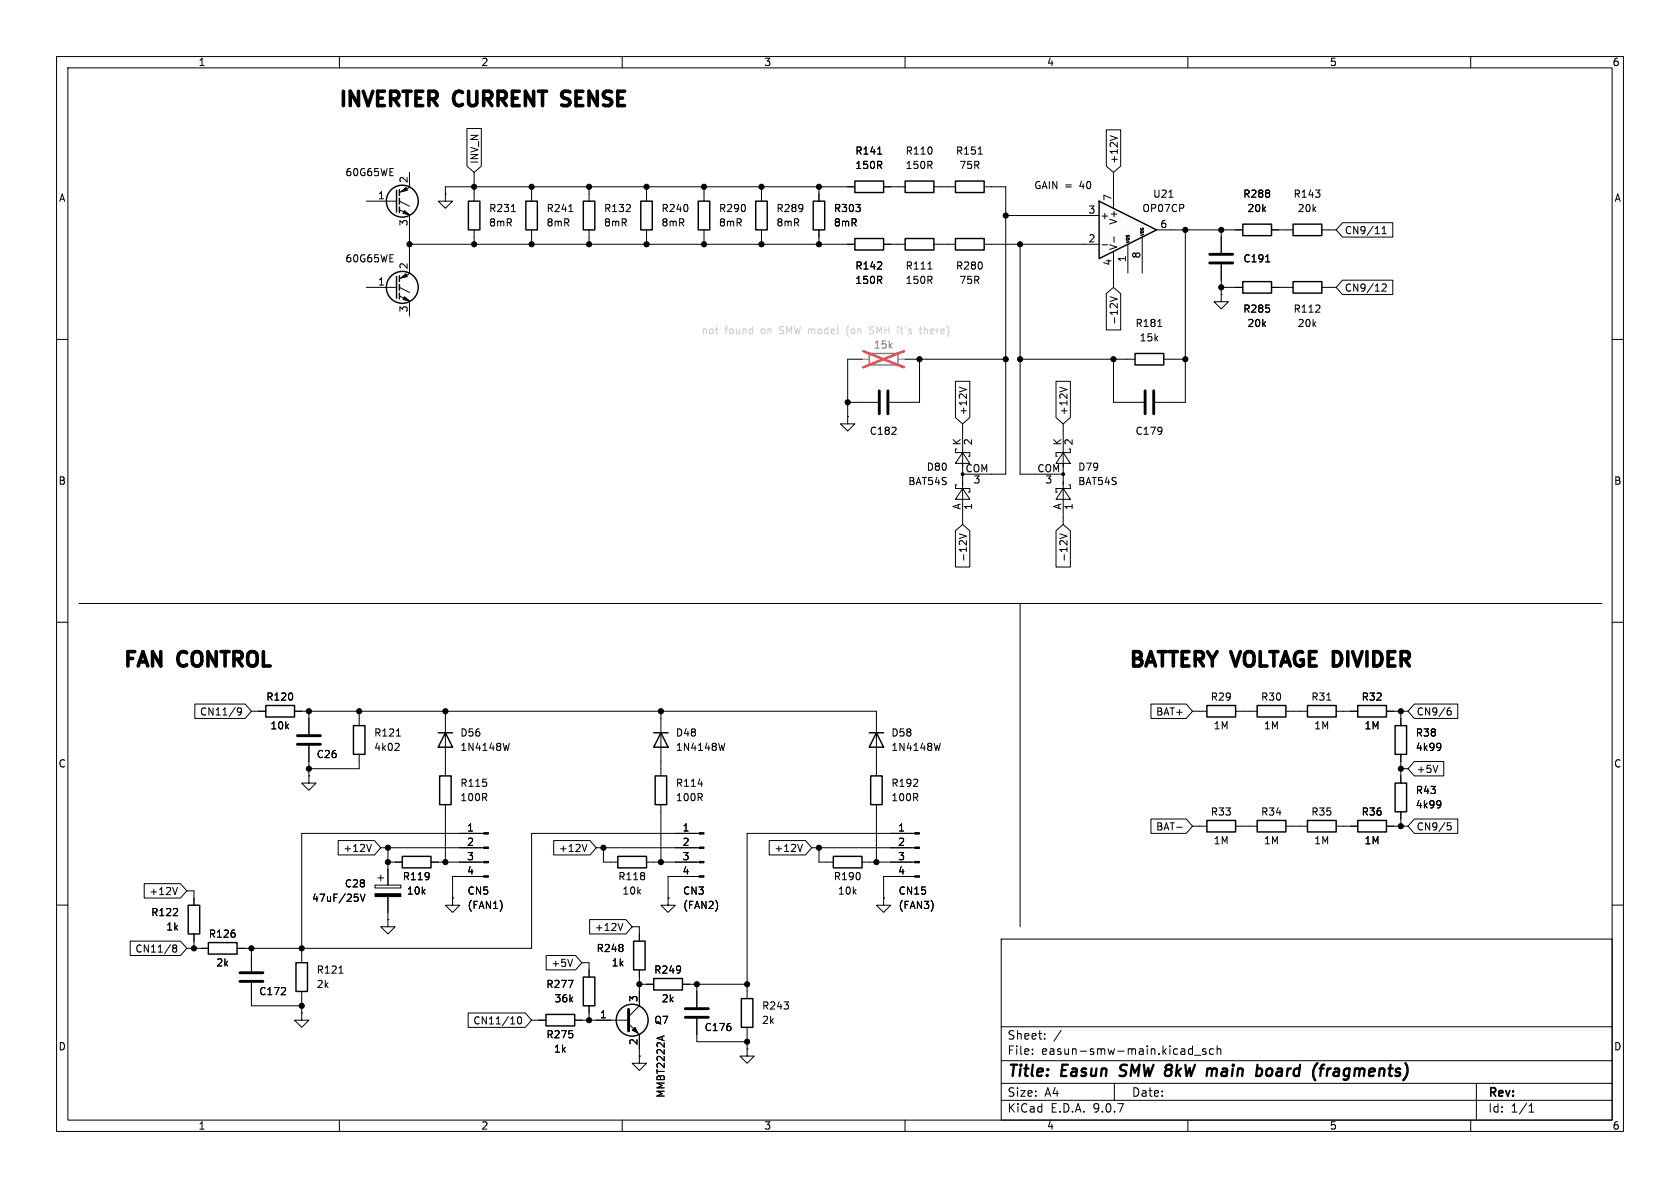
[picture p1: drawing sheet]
<svg xmlns="http://www.w3.org/2000/svg" width="297mm" height="210mm" viewBox="0 0 297 210" stroke-linecap="round" stroke-linejoin="round" font-family="sans-serif">
<g fill="none" stroke="#000" stroke-width=".18">
<path d="M10 10h277v190h-277zM12 12h273v186h-273zM60 10v2M110 10v2M160 10v2M210 10v2M260 10v2M64.8 35.6h5.3M70.6 35.6l1.8 .8M70.6 37.1l1.8 .9M72.4 33.1l-1.8 .9M72.4 30.5v2.5"/>
<path d="M72.4 38.1v2.5M78.7 34.3v1.3h1.3l-1.3 1.2-1.2-1.2h1.2M78.7 34.3h.1M83.8 34.3v1.3M90.4 37.4h.7M94 34.3v1.3M100.6 37.4h.7M104.1 34.3v1.3M114.3 34.3v1.3M124.5 34.3v1.3M134.6 34.3v1.3M144.8 34.3v1.3"/>
<path d="M149.9 33h1.2M155.2 27.2h.7M156.2 33h1.3M158.7 33h1.3M165.1 33h1.3M167.6 33h1.3M172.9 27.2h.8M174 33h1.3M64.8 50.8h5.3M70.6 50.8l1.8 .9M70.6 52.3l1.8 .9M72.4 45.7v2.6"/>
<path d="M72.4 53.3v2.6M72.4 48.4l-1.8 .9M83.8 40.6v1.3M94 40.6v1.3M104.1 40.6v1.3M114.3 40.6v1.3M124.5 40.6v1.3M134.6 40.6v1.3M144.8 40.6v1.3M149.9 43.2h1.2M156.2 43.2h1.3M158.7 43.2h1.3"/>
<path d="M164 47.6h.8M165.1 43.2h1.3M167.6 43.2h1.3M174 43.2h1.3M215.9 52.1v1.2h1.3l-1.3 1.3-1.3-1.3h1.3M215.9 52.1h.1M215.9 41.9v2.8M215.9 46.7v2.8M218.4 50.8h1.3M218.4 40.6h1.3M223.8 46.3h.7M224.8 50.8h1.3"/>
<path d="M224.8 40.6h1.3M227.3 50.8h1.3M227.3 40.6h1.3M233.7 50.8h1.2M233.7 40.6h1.2M10 60h2M149.9 73.7v1.2h1.2l-1.2 1.3-1.3-1.3h1.3M149.9 73.7h.1M152.4 71.1h2.8M157.2 71.1h2.8M169.2 79.4h-.3v.6h2.5v.6h-.2M170.2 76.2v15.2"/>
<path d="M188 76.2v15.2M189.2 79.4v.6h-2.5v.6h.2M285 60h2M169.2 85.7h-.3v.7h2.5v.6h-.2M170.2 86.4l1.2 1.9h-2.5zM170.2 80l1.2 1.9h-2.5zM170.2 83.8h5.1M182.9 83.8h5.1M188 86.4l1.2 1.9h-2.5zM188 80l1.2 1.9h-2.5zM189 85.7h.2v.7h-2.5v.6h.2M10 110h2"/>
<path d="M285 110h2M45.7 125.7h1.3M52.1 125.7h1.2M54.6 137.2v1.2h1.3l-1.3 1.3-1.3-1.3h1.3M54.6 137.2h.1M54.6 127v2.8M54.6 131.8v2.8M63.5 127v1.3M63.5 133.4v1.2M70.1 130.1h.7M70.3 131.4l.3 .2-.1 .3-.7 .8h.8M78.7 127v7.6"/>
<path d="M78.7 135.9v1.3M90 131.4l-.3 1.3M116.8 127v7.6M116.8 135.9v1.3M123.4 138.6h.8M128.1 131.4l-.3 1.3M154.9 127v7.6M154.9 135.9v1.3M166.2 131.4l-.3 1.3M212.1 125.7h1.3M218.4 125.7h1.3M221 125.7h1.2"/>
<path d="M227.3 125.7h1.3M229.9 125.7h1.2M234.6 123.8h.7M236.2 125.7h1.3M238.8 125.7h1.2M245.1 125.7h1.3M247.6 127v1.3M247.6 133.4v1.2M247.6 137.2v1.2M254.5 131.4l.2 .1a1.07 1.07 0 0 1-.2 1M254.7 131.9l-.2 .3M34.3 158.8v1.2"/>
<path d="M63.3 158.7v.5M63.7 158.1l.4 1.2 .4-1.2M66.3 156.5h4.6v.5h-4.6zM66.8 155.2h1M67.3 154.7v1M68.6 153.7v2.8M68.6 158.5v2.8M78.7 142.2v1.3M107.9 152.4h1.3M114.3 152.4h1.3M116.8 142.2v1.3M118.1 158.8v1.2h1.3l-1.3 1.3-1.3-1.3h1.3"/>
<path d="M118.1 158.8h.1M119.4 147.3h4.2M119.4 149.9h4.2M119.4 152.4h4.2M119.4 154.9h4.2M126.8 159.7v.8M146 152.4h1.3M152.4 152.4h1.3M154.9 142.2v1.3M156.2 158.8v1.2h1.3l-1.3 1.3-1.3-1.3h1.3M156.2 158.8h.1M157.5 147.3h4.2"/>
<path d="M157.5 149.9h4.2M157.5 152.4h4.2M157.5 154.9h4.2M164.9 159.7v.8M212.1 146.1h1.3M218.4 146.1h1.3M221 146.1h1.2M227.3 146.1h1.3M229.9 146.1h1.2M236.2 146.1h1.3M238.8 146.1h1.2M245.1 146.1h1.3"/>
<path d="M247.6 143.5v1.3M254.5 141.5l.2 .2a1.07 1.07 0 0 1-.2 1M254.7 142.1l-.2 .2M10 160h2M34.3 165.1v1.3M35.6 167.6h1.2M41.9 167.6h1.3M44.4 168.9v2.8M44.4 173.7v2.8M53.3 179.1v1.2h1.3l-1.3 1.3-1.2-1.3h1.2M53.3 179.1h.1M53.3 168.9v1.3"/>
<path d="M53.3 175.3v1.2M59.9 172h.7M68.6 162.6v1.2h1.2l-1.2 1.3-1.3-1.3h1.3M68.6 162.6h.1M100.5 173.3h.8l-.5 1.3M104.1 171.5v1.2M104.1 177.8v1.3M113 165.1v1.3M113 171.5v1.2M114.3 174h1.3M120.6 174h1.3M123.2 175.3v2.8"/>
<path d="M132.1 175.3v1.2M177 166h108v32h-108zM285 160h2M60 198v2M95.2 180.3h1.3M101.6 180.3h1.3M110 198v2M113 186.7v1.3h1.3l-1.3 1.2-1.2-1.2h1.2M113 186.7h.1M123.2 180.1v2.8M132.1 185.4v1.3h1.2l-1.2 1.3-1.3-1.3h1.3M132.1 185.4h.1"/>
<path d="M132.1 181.6v1.3M160 198v2M177 194.5h108M177 191.5h108M177 187.5h108M177 181.5h108M182.5 186.3v.1M182.5 185.5v.1M184.7 183.6v.1M184.7 182.8v.1M187.6 182.1l-1.3 2M197 191.5v3"/>
<path d="M210 198v2M210.4 185.4l.4 .1M210.8 184.9v1.5M210.8 186.3l-.4 .1M211.2 186.5h1.1M213.2 185.5l-.4-.1-.2 .2 .1 .2 .5 .2v.3h-.6M214.5 185.5l-.4-.1-.3 .3v.4l.2 .2h.5M215.2 185.5l.2-.1 .3 .1 .1 .9M215.2 184.9v1.5M260 198v2M261 191.5v6.5M270.3 196.6h.9"/>
<path d="M270.3 195.5l.4-.4v1.5"/>
</g>
<path d="M197.9 190.1l.3 .1M198.2 188.4l-.1 .2v.4M214.6 188.9l.5 .1M224.6 188.9a.62 .62 0 0 0-.7 .4v.7a.52 .52 0 0 0 .7 .1M232.9 187.9l-.1 .1M234.7 188.9l-.2 1.3M235.3 188.9l-.4 .1-.2 .3" fill="none" stroke="#000" stroke-width=".4"/>
<g fill="none" stroke="#000" stroke-width=".25">
<path d="M70.1 33.7v3.8M70.6 33.5v1M70.6 35.1v1M70.6 36.6v1M82.8 35.6h2v5h-2zM93 35.6h2v5h-2zM103.1 35.6h2.1v5h-2.1zM113.3 35.6h2v5h-2zM123.4 35.6h2.1v5h-2.1zM133.6 35.6h2v5h-2zM143.8 35.6h2v5h-2zM151.1 32h5.1v2h-5.1z"/>
<path d="M160 32h5.1v2h-5.1zM168.9 32h5.1v2h-5.1zM219.7 39.6h5.1v2.1h-5.1zM228.6 39.6h5.1v2.1h-5.1zM70.1 48.9v3.8M70.6 48.8v1M70.6 50.3v1M70.6 51.8v1M151.1 42.2h5.1v2h-5.1zM160 42.2h5.1v2h-5.1zM168.9 42.2h5.1v2h-5.1zM219.7 49.8h5.1v2h-5.1z"/>
<path d="M228.6 49.8h5.1v2h-5.1zM47 124.7h5.1v2h-5.1zM62.5 128.3h2v5.1h-2zM77.5 129.5h2.5M77.7 137.2h2.1v5h-2.1zM78.7 129.5l1.3 2.6h-2.5zM115.6 129.5h2.5M115.8 137.2h2.1v5h-2.1zM116.8 129.5l1.3 2.6h-2.5zM153.7 129.5h2.5M153.9 137.2h2.1v5h-2.1zM154.9 129.5l1.3 2.6h-2.5z"/>
<path d="M213.4 124.7h5v2h-5zM222.2 124.7h5.1v2h-5.1zM231.1 124.7h5.1v2h-5.1zM240 124.7h5.1v2h-5.1zM246.6 138.4h2.1v5.1h-2.1zM246.6 128.3h2.1v5.1h-2.1zM109.2 151.4h5.1v2h-5.1zM147.3 151.4h5.1v2h-5.1zM213.4 145h5v2.1h-5zM222.2 145h5.1v2.1h-5.1zM231.1 145h5.1v2.1h-5.1zM240 145h5.1v2.1h-5.1z"/>
<path d="M33.3 160h2v5.1h-2zM36.8 166.6h5.1v2.1h-5.1zM52.3 170.2h2.1v5.1h-2.1zM96.5 179.3h5.1v2.1h-5.1zM103.1 172.7h2.1v5.1h-2.1zM112 166.4h2v5.1h-2zM115.6 173h5v2h-5zM131.1 176.5h2v5.1h-2z"/>
<circle cx="71.1" cy="35.6" r="2.82"/>
<circle cx="71.1" cy="50.8" r="2.82"/>
</g>
<path d="M213.9 45h4M213.9 46.5h4M155.4 69.1v4.1M157 69.1v4.1M52.6 130h4M52.6 131.6h4M42.4 172h4.1M42.4 173.5h4.1M121.2 178.3h4M121.2 179.8h4" fill="none" stroke="#000" stroke-width=".51"/>
<path d="M153.7 62.5h5v2h-5z" fill="none" stroke="#808080" stroke-width=".25"/>
<path d="M152.4 63.5h1.3M158.7 63.5h1.3" fill="none" stroke="#808080" stroke-width=".18"/>
<path d="M149.8 57.9l-.1 .5 .1 .7M153.7 58.9l.5 .1M154.3 57.7h-.3l-.3 .3 .2 .3 .3 .1M162.5 58.2h.5M162.7 57.7v1.1l.3 .2" fill="none" stroke="#cdcdcd" stroke-width=".18"/>
<path d="M152.6 62.1l7.2 2.8M159.8 62.1l-7.2 2.8" fill="none" stroke="#e65255" stroke-width=".46"/>
<g fill="#000" stroke="#000" stroke-width=".18">
<path d="M71.5 37.2l.9 .8-1.2-.3zM70.9 33.9l.9-.8 .2 .6zM71.5 52.5l.9 .7-1.2-.2zM70.9 49.1l.9-.7 .2 .5zM66.3 158h4.6v.5h-4.6zM123.6 147.2h.9v.2h-.9zM123.6 149.7h.9v.3h-.9zM123.6 152.3h.9v.2h-.9zM123.6 154.8h.9v.3h-.9zM161.7 147.2h.9v.2h-.9zM161.7 149.7h.9v.3h-.9zM161.7 152.3h.9v.2h-.9z"/>
<path d="M161.7 154.8h.9v.3h-.9z"/>
<circle cx="170.2" cy="83.8" r=".25"/>
<circle cx="188" cy="83.8" r=".25"/>
</g>
<path d="M194.3 35.6l10.2 5-10.2 5.1z" fill="#fcfcfc"/>
<g fill="none" stroke="#000" stroke-width=".25">
<path d="M194.3 35.6l10.2 5-10.2 5.1zM200.7 62.5h5v2h-5zM71.1 151.4h5.1v2h-5.1z"/>
<circle cx="111.8" cy="180.3" r="2.82"/>
</g>
<g fill="none" stroke="#000" stroke-width=".18">
<path d="M82.5 22.7h2.6v6.7l-1.3 1.1-1.3-1.1zM83.8 30.5v3.8M94 33v1.3M104.1 33v1.3M114.3 33v1.3M124.5 33v1.3M134.6 33v1.3M144.8 33v2.6M151.1 33h-72.4v1.3M155.2 27.2h.7M156.2 33h2.5M166.4 33h1.2"/>
<path d="M175.3 33h2.5v50.8h-2.5M177.8 38.1h16.5M195.6 23h2.5v6.4l-1.3 1.1-1.2-1.1zM196.3 24l1.2 .4M196.8 30.5v6.3M206.6 34.9h.8M237.3 39.4h8.9v2.5h-8.9l-1.1-1.3zM72.4 43.2h78.7M72.4 40.6v5.1M83.8 41.9v1.3M94 41.9v1.3M104.1 41.9v1.3"/>
<path d="M114.3 41.9v1.3M124.5 41.9v1.3M134.6 41.9v1.3M144.8 40.6v2.6M156.2 43.2h2.5M166.4 43.2h1.2M175.3 43.2h19M180.3 43.2v40.6h2.6M194.8 43.3h1M195.6 51.9l1.2-1.1 1.3 1.1v6.4h-2.5zM196.3 52.4l1.2 .5-1.2 .4M196.8 44.5v6.3"/>
<path d="M196.9 41.9v.9M199.4 43.2v5.1M201.9 41.9v6.4M204.5 40.6h15.2M204.7 57.7h.7M209.5 40.6v30.5h-5.3M215.9 40.6v4.1M215.9 46.7v5.4M215.9 50.8h3.8M223.8 46.3h.7M224.8 40.6h2.5M224.8 50.8h2.5"/>
<path d="M234.9 40.6h1.3M234.9 50.8h1.3M237.3 49.5h8.9v2.6h-8.9l-1.1-1.3zM244.3 50.3l.5-.1 .3 .4-.8 .9h.8M244.3 41.3h.8M244.3 40.4l.4-.4v1.3M149.9 71.1h2.5M152.4 63.5h-2.5v10.2M160 63.5h17.8M162.6 63.5v7.6h-2.6M168.9 67.4h2.6v6.4l-1.3 1.1-1.3-1.1zM169.6 68.4l1.3 .5"/>
<path d="M170.2 74.9v1.3M180.3 63.5h20.4M186.7 67.4h2.5v6.4l-1.2 1.1-1.3-1.1zM187.4 68.4l1.2 .5M188 74.9v1.3M196.8 63.5v7.6h5.4M205.7 63.5h3.8M168.9 93.8l1.3-1.1 1.3 1.1v6.4h-2.6zM169.6 94.4l1.3 .4-1.3 .4M170.2 91.4v1.3M186.7 93.8l1.3-1.1 1.2 1.1v6.4h-2.5zM187.4 94.4l1.2 .4-1.2 .4"/>
<path d="M188 91.4v1.3M14 106.7h269.2M180.3 106.7v57.1M34.4 124.5h8.9l1.1 1.2-1.1 1.3h-8.9zM42.7 125.7l-.3 .2h-.2l-.2-.2 .1-.5 .3-.1 .2 .2a.84 .84 0 0 1-.3 1.1h-.2M44.4 125.7h2.6M52.1 125.7h102.8v1.3M54.6 125.7v4.1M54.6 131.8v5.4M63.5 125.7v1.3M63.5 134.6v1.3h-8.9M78.7 125.7v1.3"/>
<path d="M78.7 134.6v1.3M116.8 125.7v1.3M116.8 134.6v1.3M154.9 134.6v1.3M203.5 124.5h6.2l1.1 1.2-1.1 1.3h-6.2zM210.8 125.7h1.3M219.7 125.7h1.3M228.6 125.7h1.3M237.5 125.7h2.5M245.1 125.7h3.8M247.6 135.9h1.3M247.6 125.7v2.6"/>
<path d="M247.6 133.4v5M250 134.6h5.2v2.6h-5.2l-1.1-1.3zM250 124.5h7.7v2.5h-7.7l-1.1-1.3zM254.2 135.3l-.4 1.3M254.5 131.4l.2 .1a1.07 1.07 0 0 1-.2 1M254.7 131.9l-.2 .3M255.9 125.7l.4-.1 .3 .3-.2 .4-.3 .1-.2-.1M256.4 125.1l-.3 .1-.2 .2M25.5 156.2h6.4l1.1 1.3-1.1 1.3h-6.4zM31.4 156.9l-.5 1.3M33 157.5h1.3v2.5M59.8 148.6h6.4l1.1 1.3-1.1 1.2h-6.4z"/>
<path d="M63.3 158.7v.5M63.7 158.1l.4 1.2 .4-1.2M65.7 149.3l-.5 1.2M67.3 149.9h18.2M68.6 152.4h2.5M68.6 149.9v6.6M68.6 158.5v4.1M76.2 152.4h9.3M78.7 143.5v8.9M80 158.8v1.2h1.3l-1.3 1.3-1.3-1.3h1.3M80 158.8h.1M85.5 147.3h-32.2v21.6"/>
<path d="M85.5 154.9h-5.5v3.9M88.7 159.7v.8M97.9 148.6h6.4l1.1 1.3-1.1 1.2h-6.4zM103.8 149.3l-.5 1.2M105.4 149.9h17.8M106.7 149.9v2.5h1.2M115.6 152.4h7.6M116.8 143.5v8.9M118.1 158.8h.1M123.2 147.3h-29.2v20.3h-52.1M123.2 154.9h-5.1v3.9M126.8 159.7v.8"/>
<path d="M136 148.6h6.4l1.1 1.3-1.1 1.2h-6.4zM141.9 149.3l-.5 1.2M143.5 149.9h17.8M144.8 149.9v2.5h1.2M153.7 152.4h7.6M154.9 143.5v8.9M156.2 158.8h.1M161.3 147.3h-29.2v28M161.3 154.9h-5.1v3.9M164.9 159.7v.8M203.5 144.8h6.2l1.1 1.3-1.1 1.2h-6.2zM208 146.2h1"/>
<path d="M210.8 146.1h1.3M219.7 146.1h1.3M228.6 146.1h1.3M237.5 146.1h2.5M245.1 146.1h3.8M247.6 143.5v2.6M250 144.8h7.7v2.5h-7.7l-1.1-1.2zM254.5 141.5l.2 .2a1.07 1.07 0 0 1-.2 1M254.7 142.1l-.2 .2M255.9 145.5h.6M255.9 146l.4-.1 .3 .3-.2 .5h-.5M23 166.4h8.9l1.1 1.2-1.1 1.3h-8.9z"/>
<path d="M30.8 167.6l-.3-.3 .3-.3h.2l.2 .3-.2 .3M30.8 167.6l-.3 .2 .1 .4 .2 .1 .3-.1 .1-.1v-.3l-.2-.2M30.8 167.6h.2M33 167.6h3.8M34.3 165.1v2.5M44.4 173.7v4.1h8.9M44.4 167.6v4.1M53.3 176.5v2.6M82.8 179.1h10.1l1.1 1.2-1.1 1.3h-10.1zM91.6 179.9l.2-.2a.68 .68 0 0 1 .4 .7 .68 .68 0 0 1-.4 .6l-.2-.1-.1-.4zM96.6 168.9h5.2l1.1 1.3-1.1 1.3h-5.2zM100.5 173.3h.8l-.5 1.3"/>
<path d="M101.2 169.6l-.4 1.3M102.9 170.2h1.2v2.5M104.1 177.8v2.5M104.2 162.6h6.4l1.2 1.2-1.2 1.3h-6.4zM110.1 163.2l-.4 1.3M111.8 163.8h1.2v2.6M113 171.5v6.3l-1.9 1.9M113 174h2.6M120.6 174h11.5M123.2 174v4.1M94 180.3h2.5M101.6 180.3h9.5"/>
<path d="M111.1 181l1.9 1.9v3.8M113 186.7h.1M117.1 183.2v.6M117.4 183.1l-1.3 .4M123.2 180.1v4.1h8.9M132.1 182.9v2.5"/>
</g>
<g fill="#000" stroke="#000" stroke-width=".18">
<path d="M85.5 147.2h.9v.2h-.9zM85.5 149.7h.9v.3h-.9zM85.5 152.3h.9v.2h-.9zM85.5 154.8h.9v.3h-.9zM111.8 182.1l.5-.5 .5 1z"/>
<circle cx="83.8" cy="33" r=".46"/>
<circle cx="94" cy="33" r=".46"/>
<circle cx="104.1" cy="33" r=".46"/>
<circle cx="114.3" cy="33" r=".46"/>
<circle cx="124.5" cy="33" r=".46"/>
<circle cx="134.6" cy="33" r=".46"/>
<circle cx="144.8" cy="33" r=".46"/>
<circle cx="177.8" cy="38.1" r=".46"/>
<circle cx="72.4" cy="43.2" r=".46"/>
<circle cx="83.8" cy="43.2" r=".46"/>
<circle cx="94" cy="43.2" r=".46"/>
<circle cx="104.1" cy="43.2" r=".46"/>
<circle cx="114.3" cy="43.2" r=".46"/>
<circle cx="124.5" cy="43.2" r=".46"/>
<circle cx="134.6" cy="43.2" r=".46"/>
<circle cx="144.8" cy="43.2" r=".46"/>
<circle cx="180.3" cy="43.2" r=".46"/>
<circle cx="209.5" cy="40.6" r=".46"/>
<circle cx="215.9" cy="40.6" r=".46"/>
<circle cx="215.9" cy="50.8" r=".46"/>
<circle cx="149.9" cy="71.1" r=".46"/>
<circle cx="162.6" cy="63.5" r=".46"/>
<circle cx="177.8" cy="63.5" r=".46"/>
<circle cx="180.3" cy="63.5" r=".46"/>
<circle cx="196.8" cy="63.5" r=".46"/>
<circle cx="209.5" cy="63.5" r=".46"/>
<circle cx="54.6" cy="135.9" r=".46"/>
<circle cx="54.6" cy="125.7" r=".46"/>
<circle cx="63.5" cy="125.7" r=".46"/>
<circle cx="78.7" cy="125.7" r=".46"/>
<circle cx="116.8" cy="125.7" r=".46"/>
<circle cx="247.6" cy="135.9" r=".46"/>
<circle cx="247.6" cy="125.7" r=".46"/>
<circle cx="68.6" cy="152.4" r=".46"/>
<circle cx="68.6" cy="149.9" r=".46"/>
<circle cx="78.7" cy="152.4" r=".46"/>
<circle cx="106.7" cy="149.9" r=".46"/>
<circle cx="116.8" cy="152.4" r=".46"/>
<circle cx="144.8" cy="149.9" r=".46"/>
<circle cx="154.9" cy="152.4" r=".46"/>
<circle cx="247.6" cy="146.1" r=".46"/>
<circle cx="34.3" cy="167.6" r=".46"/>
<circle cx="44.4" cy="167.6" r=".46"/>
<circle cx="53.3" cy="177.8" r=".46"/>
<circle cx="53.3" cy="167.6" r=".46"/>
<circle cx="113" cy="174" r=".46"/>
<circle cx="123.2" cy="174" r=".46"/>
<circle cx="132.1" cy="174" r=".46"/>
<circle cx="104.1" cy="180.3" r=".46"/>
<circle cx="132.1" cy="184.2" r=".46"/>
</g>
<path d="M202.4 69.1v4.1M204 69.1v4.1M111.1 178.4v3.8" fill="none" stroke="#000" stroke-width=".51"/>
<path d="M99.3 18.6l1 .1M100.4 16.1h-.6a.62 .62 0 0 0-.5 .6 .62 .62 0 0 0 .5 .6l.5 .2" fill="none" stroke="#000" stroke-width=".63"/>
<g font-size="3.5">
<text x="59.7" y="19.8">INVERTER</text>
<text x="80.7" y="19.8">CURRENT</text>
<text x="101.2" y="19.8">SENSE</text>
<text x="21.6" y="118.8">FAN</text>
<text x="31.9" y="118.8">CONTROL</text>
<text x="199.4" y="118.8">BATTERY VOLTAGE DIVIDER</text>
</g>
<g font-size="2.8">
<text x="178" y="190.9">Title:</text>
<text x="187.7" y="190.9">Easun</text>
<text x="198.8" y="190.9">SMW 8kW</text>
<text x="215.8" y="190.9">main</text>
<text x="225.3" y="190.9">board</text>
<text x="236.1" y="190.9">(fragments)</text>
</g>
<g font-size="2.1">
<text x="178" y="184">Sheet:</text>
<text x="178" y="186.7">File:</text>
<text x="184.1" y="186.7">easun-smw-main.kicad_sch</text>
<text x="178" y="196.9">KiCad</text>
<text x="178" y="194.1">Size:</text>
<text x="184.7" y="194.1">A4</text>
<text x="185.7" y="196.9">E.D.A.</text>
<text x="193.3" y="196.9">9.0.7</text>
<text x="200" y="194.1">Date:</text>
<text x="263" y="194.3">Rev:</text>
<text x="263" y="196.9">Id:</text>
<text x="267.1" y="196.9">1/1</text>
</g>
<g font-size="1.8">
<text x="35" y="11.9">1</text>
<text x="85" y="11.9">2</text>
<text x="135" y="11.9">3</text>
<text x="185" y="11.9">4</text>
<text x="235" y="11.9">5</text>
<text x="285" y="11.9">6</text>
<text x="84.8" y="29.1" transform="rotate(-90 84.8 29.1)">INV_N</text>
<text x="151.1" y="27.5">R141</text>
<text x="160" y="27.5">R110</text>
<text x="168.9" y="27.5">R151</text>
<text x="197.8" y="29.1" transform="rotate(-90 197.8 29.1)">+12V</text>
<text x="10.3" y="35.9">A</text>
<text x="61" y="31.3">60G65WE</text>
<text x="66.7" y="35.3">1</text>
<text x="72.1" y="32.5" transform="rotate(-90 72.1 32.5)">2</text>
<text x="151.1" y="30.1">150R</text>
<text x="160" y="30.1">150R</text>
<text x="169.5" y="30.1">75R</text>
<text x="182.7" y="33.6">GAIN =</text>
<text x="191" y="33.6">40</text>
<text x="196.6" y="35.6" transform="rotate(-90 196.6 35.6)">7</text>
<text x="203.8" y="35.2">U21</text>
<text x="219.7" y="35.2">R288</text>
<text x="228.6" y="35.2">R143</text>
<text x="285.3" y="35.9">A</text>
<text x="72.1" y="40.1" transform="rotate(-90 72.1 40.1)">3</text>
<text x="86.4" y="37.7">R231</text>
<text x="86.4" y="40.2">8mR</text>
<text x="96.5" y="37.7">R241</text>
<text x="96.5" y="40.2">8mR</text>
<text x="106.7" y="37.7">R132</text>
<text x="106.7" y="40.2">8mR</text>
<text x="116.8" y="37.7">R240</text>
<text x="116.8" y="40.2">8mR</text>
<text x="127" y="37.7">R290</text>
<text x="127" y="40.2">8mR</text>
<text x="137.2" y="37.7">R289</text>
<text x="137.2" y="40.2">8mR</text>
<text x="147.3" y="37.7">R303</text>
<text x="147.3" y="40.2">8mR</text>
<text x="192.3" y="37.8">3</text>
<text x="194.4" y="39">+</text>
<text x="197.7" y="39.8" transform="rotate(-90 197.7 39.8)">V+</text>
<text x="201.9" y="37.7">OP07CP</text>
<text x="205" y="40.4">6</text>
<text x="220.4" y="37.7">20k</text>
<text x="229.3" y="37.7">20k</text>
<text x="237.6" y="41.6">CN9/11</text>
<text x="61" y="46.6">60G65WE</text>
<text x="72.1" y="47.7" transform="rotate(-90 72.1 47.7)">2</text>
<text x="151.1" y="47.9">R142</text>
<text x="160" y="47.9">R111</text>
<text x="168.9" y="47.9">R280</text>
<text x="192.3" y="42.9">2</text>
<text x="196.6" y="47.1" transform="rotate(-90 196.6 47.1)">4</text>
<text x="197.7" y="44.3" transform="rotate(-90 197.7 44.3)">V-</text>
<text x="199.1" y="46.4" transform="rotate(-90 199.1 46.4)">1</text>
<text x="201.7" y="45.8" transform="rotate(-90 201.7 45.8)">8</text>
<text x="219.7" y="46.6">C191</text>
<text x="66.7" y="50.5">1</text>
<text x="151.1" y="50.4">150R</text>
<text x="160" y="50.4">150R</text>
<text x="169.5" y="50.4">75R</text>
<text x="237.6" y="51.8">CN9/12</text>
<text x="72.1" y="55.3" transform="rotate(-90 72.1 55.3)">3</text>
<text x="197.8" y="57.5" transform="rotate(-90 197.8 57.5)">-12V</text>
<text x="200.6" y="58">R181</text>
<text x="219.7" y="55.5">R285</text>
<text x="220.4" y="58">20k</text>
<text x="228.6" y="55.5">R112</text>
<text x="229.3" y="58">20k</text>
<text x="201.4" y="60.6">15k</text>
<text x="153.7" y="77.1">C182</text>
<text x="171.1" y="73.5" transform="rotate(-90 171.1 73.5)">+12V</text>
<text x="188.9" y="73.5" transform="rotate(-90 188.9 73.5)">+12V</text>
<text x="200.6" y="77.1">C179</text>
<text x="163.7" y="83.4">D80</text>
<text x="169.9" y="78.8" transform="rotate(-90 169.9 78.8)">K</text>
<text x="170.6" y="83.6">COM</text>
<text x="172.2" y="78.8" transform="rotate(-90 172.2 78.8)">2</text>
<text x="183.3" y="83.6">COM</text>
<text x="187.7" y="78.8" transform="rotate(-90 187.7 78.8)">K</text>
<text x="189.9" y="78.8" transform="rotate(-90 189.9 78.8)">2</text>
<text x="190.5" y="83.4">D79</text>
<text x="10.3" y="85.9">B</text>
<text x="160.5" y="86">BAT54S</text>
<text x="172" y="85.8">3</text>
<text x="184.7" y="85.8">3</text>
<text x="190.5" y="86">BAT54S</text>
<text x="285.3" y="85.9">B</text>
<text x="169.9" y="90.2" transform="rotate(-90 169.9 90.2)">A</text>
<text x="172.2" y="90.2" transform="rotate(-90 172.2 90.2)">1</text>
<text x="187.7" y="90.2" transform="rotate(-90 187.7 90.2)">A</text>
<text x="189.9" y="90.2" transform="rotate(-90 189.9 90.2)">1</text>
<text x="171.1" y="99.4" transform="rotate(-90 171.1 99.4)">-12V</text>
<text x="188.9" y="99.4" transform="rotate(-90 188.9 99.4)">-12V</text>
<text x="47" y="124.1">R120</text>
<text x="214" y="124.1">R29</text>
<text x="222.8" y="124.1">R30</text>
<text x="231.7" y="124.1">R31</text>
<text x="240.6" y="124.1">R32</text>
<text x="35.3" y="126.7">CN11/9</text>
<text x="47.7" y="129.1">10k</text>
<text x="66" y="130.4">R121</text>
<text x="81.3" y="130.4">D56</text>
<text x="119.4" y="130.4">D48</text>
<text x="157.5" y="130.4">D58</text>
<text x="204.3" y="126.7">BAT+</text>
<text x="214.5" y="129.1">1M</text>
<text x="223.4" y="129.1">1M</text>
<text x="232.2" y="129.1">1M</text>
<text x="241.1" y="129.1">1M</text>
<text x="250.2" y="130.4">R38</text>
<text x="250.3" y="126.7">CN9/6</text>
<text x="10.3" y="135.9">C</text>
<text x="55.9" y="134.2">C26</text>
<text x="66" y="132.9">4k02</text>
<text x="81.3" y="132.9">1N4148W</text>
<text x="119.4" y="132.9">1N4148W</text>
<text x="157.5" y="132.9">1N4148W</text>
<text x="250.2" y="132.9">4k99</text>
<text x="250.3" y="136.8">+5V</text>
<text x="285.3" y="135.9">C</text>
<text x="81.3" y="139.3">R115</text>
<text x="81.3" y="141.8">100R</text>
<text x="119.4" y="139.3">R114</text>
<text x="119.4" y="141.8">100R</text>
<text x="157.5" y="139.3">R192</text>
<text x="157.5" y="141.8">100R</text>
<text x="250.2" y="140.6">R43</text>
<text x="250.2" y="143.1">4k99</text>
<text x="82.5" y="147.1">1</text>
<text x="82.5" y="149.6">2</text>
<text x="120.6" y="147.1">1</text>
<text x="120.6" y="149.6">2</text>
<text x="158.7" y="147.1">1</text>
<text x="158.7" y="149.6">2</text>
<text x="204.3" y="147">BAT-</text>
<text x="214" y="144.4">R33</text>
<text x="214.5" y="149.5">1M</text>
<text x="222.8" y="144.4">R34</text>
<text x="223.4" y="149.5">1M</text>
<text x="231.7" y="144.4">R35</text>
<text x="232.2" y="149.5">1M</text>
<text x="240.6" y="144.4">R36</text>
<text x="241.1" y="149.5">1M</text>
<text x="250.3" y="147">CN9/5</text>
<text x="60.6" y="150.8">+12V</text>
<text x="71.1" y="155.8">R119</text>
<text x="82.5" y="152.1">3</text>
<text x="82.5" y="154.7">4</text>
<text x="98.7" y="150.8">+12V</text>
<text x="109.2" y="155.8">R118</text>
<text x="120.6" y="152.1">3</text>
<text x="120.6" y="154.7">4</text>
<text x="136.8" y="150.8">+12V</text>
<text x="147.3" y="155.8">R190</text>
<text x="158.7" y="152.1">3</text>
<text x="158.7" y="154.7">4</text>
<text x="26.3" y="158.4">+12V</text>
<text x="55.1" y="159.6">47uF/25V</text>
<text x="60.9" y="157.1">C28</text>
<text x="71.8" y="158.3">10k</text>
<text x="82.6" y="158.3">CN5</text>
<text x="82.6" y="160.9">(FAN1)</text>
<text x="109.9" y="158.3">10k</text>
<text x="120.7" y="158.3">CN3</text>
<text x="120.7" y="160.9">(FAN2)</text>
<text x="148" y="158.3">10k</text>
<text x="158.8" y="158.3">CN15</text>
<text x="158.8" y="160.9">(FAN3)</text>
<text x="26.6" y="162.2">R122</text>
<text x="29.3" y="164.7">1k</text>
<text x="36.8" y="166">R126</text>
<text x="105" y="164.8">+12V</text>
<text x="23.8" y="168.6">CN11/8</text>
<text x="38.1" y="171">2k</text>
<text x="55.9" y="172.3">R121</text>
<text x="97.4" y="171.1">+5V</text>
<text x="105.4" y="168.5">R248</text>
<text x="108" y="171">1k</text>
<text x="115.6" y="172.3">R249</text>
<text x="45.7" y="176.1">C172</text>
<text x="55.9" y="174.9">2k</text>
<text x="96.5" y="174.9">R277</text>
<text x="97.9" y="177.4">36k</text>
<text x="112.8" y="177.2" transform="rotate(-90 112.8 177.2)">3</text>
<text x="116.9" y="177.4">2k</text>
<text x="134.6" y="178.7">R243</text>
<text x="10.3" y="185.9">D</text>
<text x="83.6" y="181.3">CN11/10</text>
<text x="96.5" y="183.7">R275</text>
<text x="106" y="180.1">1</text>
<text x="112.8" y="184.9" transform="rotate(-90 112.8 184.9)">2</text>
<text x="115.6" y="181.2">Q7</text>
<text x="124.5" y="182.5">C176</text>
<text x="134.6" y="181.2">2k</text>
<text x="285.3" y="185.9">D</text>
<text x="97.8" y="186.3">1k</text>
<text x="117.7" y="194.2" transform="rotate(-90 117.7 194.2)">MMBT2222A</text>
<text x="35" y="199.9">1</text>
<text x="85" y="199.9">2</text>
<text x="135" y="199.9">3</text>
<text x="185" y="199.9">4</text>
<text x="235" y="199.9">5</text>
<text x="285" y="199.9">6</text>
</g>
<g font-size="1.8" fill="#cdcdcd">
<text x="123.9" y="59.3">not</text>
<text x="128.1" y="59.3">found</text>
<text x="134.6" y="59.3">on</text>
<text x="138.1" y="59.3">SMW model</text>
<text x="150.3" y="59.3">(on</text>
<text x="154.6" y="59.3">SMH it's</text>
<text x="163.9" y="59.3">there)</text>
</g>
<text font-size="1.8" fill="#808080" x="154.4" y="61.8">15k</text>
<g font-size=".7">
<text x="202.4" y="41.8" transform="rotate(-90 202.4 41.8)">VOS</text>
<text x="199.9" y="43.1" transform="rotate(-90 199.9 43.1)">VOS</text>
</g>
</svg>
